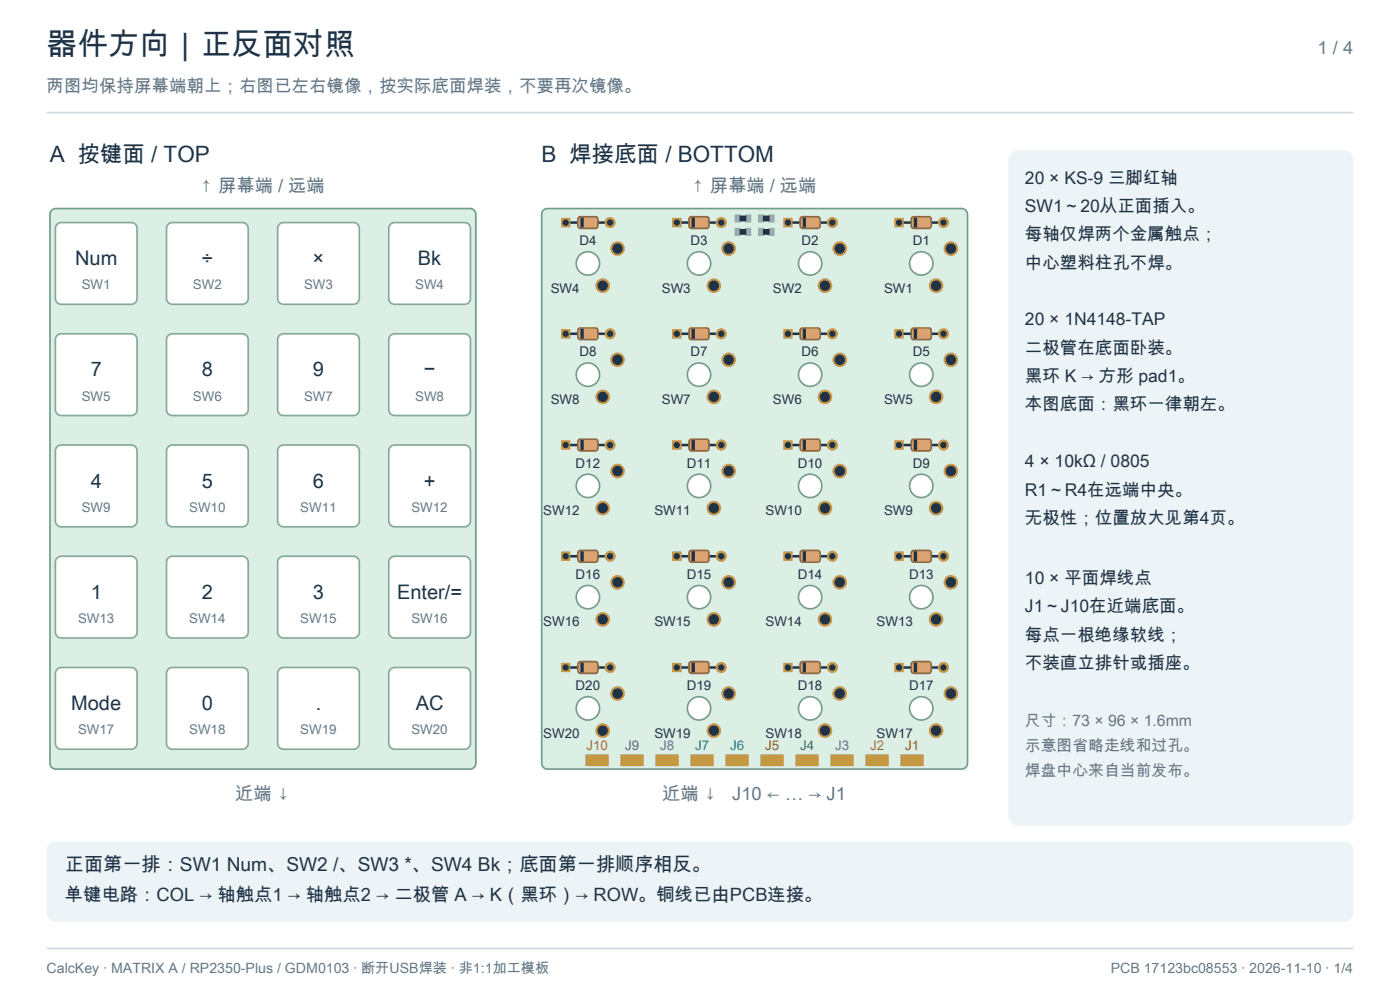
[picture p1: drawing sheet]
<svg xmlns="http://www.w3.org/2000/svg" width="420mm" height="297mm" viewBox="0 0 420 297" stroke-linecap="round" stroke-linejoin="round" font-family="sans-serif">
<path d="M14 33.8h392" fill="none" stroke="#ccd9e1" stroke-width=".5"/>
<path d="M15.5 63l1.2-.5h124.3a1.75 1.75 0 0 1 1.7 1.8v164.5a1.75 1.75 0 0 1-1.7 1.7h-124.3a1.75 1.75 0 0 1-1.7-1.7v-164.5z" fill-rule="evenodd" fill="#dcefe4" stroke="#709d89" stroke-width=".5"/>
<g fill="#fff" stroke="#84a998" stroke-width=".5">
<path d="M17.1 67.2l1.3-.5h21a1.75 1.75 0 0 1 1.7 1.8v21a1.75 1.75 0 0 1-1.7 1.7h-21a1.75 1.75 0 0 1-1.8-1.7v-21z" fill-rule="evenodd"/>
<path d="M50.5 67.2l1.2-.5h21a1.75 1.75 0 0 1 1.8 1.8v21a1.75 1.75 0 0 1-1.8 1.7h-21a1.75 1.75 0 0 1-1.7-1.7v-21z" fill-rule="evenodd"/>
<path d="M83.8 67.2l1.2-.5h21a1.75 1.75 0 0 1 1.8 1.8v21a1.75 1.75 0 0 1-1.8 1.7h-21a1.75 1.75 0 0 1-1.7-1.7v-21z" fill-rule="evenodd"/>
<path d="M117.1 67.2l1.3-.5h21a1.75 1.75 0 0 1 1.7 1.8v21a1.75 1.75 0 0 1-1.7 1.7h-21a1.75 1.75 0 0 1-1.8-1.7v-21z" fill-rule="evenodd"/>
<path d="M17.1 100.5l1.3-.5h21a1.75 1.75 0 0 1 1.7 1.8v21a1.75 1.75 0 0 1-1.7 1.7h-21a1.75 1.75 0 0 1-1.8-1.7v-21z" fill-rule="evenodd"/>
<path d="M50.5 100.5l1.2-.5h21a1.75 1.75 0 0 1 1.8 1.8v21a1.75 1.75 0 0 1-1.8 1.7h-21a1.75 1.75 0 0 1-1.7-1.7v-21z" fill-rule="evenodd"/>
<path d="M83.8 100.5l1.2-.5h21a1.75 1.75 0 0 1 1.8 1.8v21a1.75 1.75 0 0 1-1.8 1.7h-21a1.75 1.75 0 0 1-1.7-1.7v-21z" fill-rule="evenodd"/>
<path d="M117.1 100.5l1.3-.5h21a1.75 1.75 0 0 1 1.7 1.8v21a1.75 1.75 0 0 1-1.7 1.7h-21a1.75 1.75 0 0 1-1.8-1.7v-21z" fill-rule="evenodd"/>
<path d="M17.1 133.9l1.3-.5h21a1.75 1.75 0 0 1 1.7 1.7v21a1.75 1.75 0 0 1-1.7 1.8h-21a1.75 1.75 0 0 1-1.8-1.8v-21z" fill-rule="evenodd"/>
<path d="M50.5 133.9l1.2-.5h21a1.75 1.75 0 0 1 1.8 1.7v21a1.75 1.75 0 0 1-1.8 1.8h-21a1.75 1.75 0 0 1-1.7-1.8v-21z" fill-rule="evenodd"/>
<path d="M83.8 133.9l1.2-.5h21a1.75 1.75 0 0 1 1.8 1.7v21a1.75 1.75 0 0 1-1.8 1.8h-21a1.75 1.75 0 0 1-1.7-1.8v-21z" fill-rule="evenodd"/>
<path d="M117.1 133.9l1.3-.5h21a1.75 1.75 0 0 1 1.7 1.7v21a1.75 1.75 0 0 1-1.7 1.8h-21a1.75 1.75 0 0 1-1.8-1.8v-21z" fill-rule="evenodd"/>
<path d="M17.1 167.2l1.3-.5h21a1.75 1.75 0 0 1 1.7 1.8v21a1.75 1.75 0 0 1-1.7 1.7h-21a1.75 1.75 0 0 1-1.8-1.7v-21z" fill-rule="evenodd"/>
<path d="M50.5 167.2l1.2-.5h21a1.75 1.75 0 0 1 1.8 1.8v21a1.75 1.75 0 0 1-1.8 1.7h-21a1.75 1.75 0 0 1-1.7-1.7v-21z" fill-rule="evenodd"/>
<path d="M83.8 167.2l1.2-.5h21a1.75 1.75 0 0 1 1.8 1.8v21a1.75 1.75 0 0 1-1.8 1.7h-21a1.75 1.75 0 0 1-1.7-1.7v-21z" fill-rule="evenodd"/>
<path d="M117.1 167.2l1.3-.5h21a1.75 1.75 0 0 1 1.7 1.8v21a1.75 1.75 0 0 1-1.7 1.7h-21a1.75 1.75 0 0 1-1.8-1.7v-21z" fill-rule="evenodd"/>
<path d="M17.1 200.6l1.3-.5h21a1.75 1.75 0 0 1 1.7 1.7v21a1.75 1.75 0 0 1-1.7 1.8h-21a1.75 1.75 0 0 1-1.8-1.8v-21z" fill-rule="evenodd"/>
<path d="M50.5 200.6l1.2-.5h21a1.75 1.75 0 0 1 1.8 1.7v21a1.75 1.75 0 0 1-1.8 1.8h-21a1.75 1.75 0 0 1-1.7-1.8v-21z" fill-rule="evenodd"/>
<path d="M83.8 200.6l1.2-.5h21a1.75 1.75 0 0 1 1.8 1.7v21a1.75 1.75 0 0 1-1.8 1.8h-21a1.75 1.75 0 0 1-1.7-1.8v-21z" fill-rule="evenodd"/>
<path d="M117.1 200.6l1.3-.5h21a1.75 1.75 0 0 1 1.7 1.7v21a1.75 1.75 0 0 1-1.7 1.8h-21a1.75 1.75 0 0 1-1.8-1.8v-21z" fill-rule="evenodd"/>
</g>
<path d="M163 63l1.2-.5h124.3a1.75 1.75 0 0 1 1.7 1.8v164.5a1.75 1.75 0 0 1-1.7 1.7h-124.3a1.75 1.75 0 0 1-1.7-1.7v-164.5z" fill-rule="evenodd" fill="#dcefe4" stroke="#709d89" stroke-width=".5"/>
<circle cx="276.4" cy="78.9" r="3.5" fill="#fff" stroke="#79998c" stroke-width=".5"/>
<g fill="#c49942" stroke="#c49942" stroke-width=".5">
<circle cx="285.3" cy="74.5" r="1.93"/>
<circle cx="280.8" cy="85.6" r="1.93"/>
</g>
<g fill="#203346" stroke="#203346" stroke-width=".5">
<circle cx="285.3" cy="74.5" r="1.31"/>
<circle cx="280.8" cy="85.6" r="1.31"/>
</g>
<path d="M269.7 66.7h13.3" fill="none" stroke="#203346" stroke-width=".75" stroke-linecap="butt"/>
<path d="M268.3 65.3h2.8v2.8h-2.8z" fill-rule="evenodd" fill="#c49942"/>
<g fill="#203346" stroke="#203346" stroke-width=".5">
<circle cx="269.7" cy="66.7" r=".7"/>
<circle cx="283" cy="66.7" r=".7"/>
</g>
<circle cx="283" cy="66.7" r="1.4" fill="#c49942" stroke="#c49942" stroke-width=".5"/>
<path d="M273.6 65.2l.5-.2h4.8l.5 .7-.1 2.3-.7 .5-4.8-.1-.4-.7v-2z" fill-rule="evenodd" fill="#daa371" stroke="#976339" stroke-width=".5"/>
<path d="M274.1 65.2h1v3h-1z" fill-rule="evenodd" fill="#203346"/>
<circle cx="243" cy="78.9" r="3.5" fill="#fff" stroke="#79998c" stroke-width=".5"/>
<g fill="#c49942" stroke="#c49942" stroke-width=".5">
<circle cx="251.9" cy="74.5" r="1.93"/>
<circle cx="247.5" cy="85.6" r="1.93"/>
</g>
<g fill="#203346" stroke="#203346" stroke-width=".5">
<circle cx="251.9" cy="74.5" r="1.31"/>
<circle cx="247.5" cy="85.6" r="1.31"/>
</g>
<path d="M236.4 66.7h13.3" fill="none" stroke="#203346" stroke-width=".75" stroke-linecap="butt"/>
<path d="M235 65.3h2.8v2.8h-2.8z" fill-rule="evenodd" fill="#c49942"/>
<g fill="#203346" stroke="#203346" stroke-width=".5">
<circle cx="236.4" cy="66.7" r=".7"/>
<circle cx="249.7" cy="66.7" r=".7"/>
</g>
<circle cx="249.7" cy="66.7" r="1.4" fill="#c49942" stroke="#c49942" stroke-width=".5"/>
<path d="M240.3 65.2l.5-.2h4.8l.4 .7v2.3l-.7 .5-4.8-.1-.5-.7v-2z" fill-rule="evenodd" fill="#daa371" stroke="#976339" stroke-width=".5"/>
<path d="M240.8 65.2h1v3h-1z" fill-rule="evenodd" fill="#203346"/>
<circle cx="209.7" cy="78.9" r="3.5" fill="#fff" stroke="#79998c" stroke-width=".5"/>
<g fill="#c49942" stroke="#c49942" stroke-width=".5">
<circle cx="218.6" cy="74.5" r="1.93"/>
<circle cx="214.2" cy="85.6" r="1.93"/>
</g>
<g fill="#203346" stroke="#203346" stroke-width=".5">
<circle cx="218.6" cy="74.5" r="1.31"/>
<circle cx="214.2" cy="85.6" r="1.31"/>
</g>
<path d="M203 66.7h13.4" fill="none" stroke="#203346" stroke-width=".75" stroke-linecap="butt"/>
<path d="M201.6 65.3h2.8v2.8h-2.8z" fill-rule="evenodd" fill="#c49942"/>
<g fill="#203346" stroke="#203346" stroke-width=".5">
<circle cx="203" cy="66.7" r=".7"/>
<circle cx="216.4" cy="66.7" r=".7"/>
</g>
<circle cx="216.4" cy="66.7" r="1.4" fill="#c49942" stroke="#c49942" stroke-width=".5"/>
<path d="M206.9 65.2l.6-.2h4.7l.5 .7-.1 2.3-.6 .5-4.8-.1-.5-.7v-2z" fill-rule="evenodd" fill="#daa371" stroke="#976339" stroke-width=".5"/>
<path d="M207.5 65.2h1v3h-1z" fill-rule="evenodd" fill="#203346"/>
<circle cx="176.4" cy="78.9" r="3.5" fill="#fff" stroke="#79998c" stroke-width=".5"/>
<g fill="#c49942" stroke="#c49942" stroke-width=".5">
<circle cx="185.3" cy="74.5" r="1.93"/>
<circle cx="180.8" cy="85.6" r="1.93"/>
</g>
<g fill="#203346" stroke="#203346" stroke-width=".5">
<circle cx="185.3" cy="74.5" r="1.31"/>
<circle cx="180.8" cy="85.6" r="1.31"/>
</g>
<path d="M169.7 66.7h13.3" fill="none" stroke="#203346" stroke-width=".75" stroke-linecap="butt"/>
<path d="M168.3 65.3h2.8v2.8h-2.8z" fill-rule="evenodd" fill="#c49942"/>
<g fill="#203346" stroke="#203346" stroke-width=".5">
<circle cx="169.7" cy="66.7" r=".7"/>
<circle cx="183" cy="66.7" r=".7"/>
</g>
<circle cx="183" cy="66.7" r="1.4" fill="#c49942" stroke="#c49942" stroke-width=".5"/>
<path d="M173.6 65.2l.5-.2h4.8l.5 .7-.1 2.3-.7 .5-4.8-.1-.4-.7v-2z" fill-rule="evenodd" fill="#daa371" stroke="#976339" stroke-width=".5"/>
<path d="M174.1 65.2h1v3h-1z" fill-rule="evenodd" fill="#203346"/>
<circle cx="276.4" cy="112.3" r="3.5" fill="#fff" stroke="#79998c" stroke-width=".5"/>
<g fill="#c49942" stroke="#c49942" stroke-width=".5">
<circle cx="285.3" cy="107.8" r="1.93"/>
<circle cx="280.8" cy="119" r="1.93"/>
</g>
<g fill="#203346" stroke="#203346" stroke-width=".5">
<circle cx="285.3" cy="107.8" r="1.31"/>
<circle cx="280.8" cy="119" r="1.31"/>
</g>
<path d="M269.7 100h13.3" fill="none" stroke="#203346" stroke-width=".75" stroke-linecap="butt"/>
<path d="M268.3 98.6h2.8v2.8h-2.8z" fill-rule="evenodd" fill="#c49942"/>
<g fill="#203346" stroke="#203346" stroke-width=".5">
<circle cx="269.7" cy="100" r=".7"/>
<circle cx="283" cy="100" r=".7"/>
</g>
<circle cx="283" cy="100" r="1.4" fill="#c49942" stroke="#c49942" stroke-width=".5"/>
<path d="M273.6 98.5l.5-.2h4.8l.5 .7-.1 2.3-.7 .5-4.8-.1-.4-.7v-2z" fill-rule="evenodd" fill="#daa371" stroke="#976339" stroke-width=".5"/>
<path d="M274.1 98.5h1v3h-1z" fill-rule="evenodd" fill="#203346"/>
<circle cx="243" cy="112.3" r="3.5" fill="#fff" stroke="#79998c" stroke-width=".5"/>
<g fill="#c49942" stroke="#c49942" stroke-width=".5">
<circle cx="251.9" cy="107.8" r="1.93"/>
<circle cx="247.5" cy="119" r="1.93"/>
</g>
<g fill="#203346" stroke="#203346" stroke-width=".5">
<circle cx="251.9" cy="107.8" r="1.31"/>
<circle cx="247.5" cy="119" r="1.31"/>
</g>
<path d="M236.4 100h13.3" fill="none" stroke="#203346" stroke-width=".75" stroke-linecap="butt"/>
<path d="M235 98.6h2.8v2.8h-2.8z" fill-rule="evenodd" fill="#c49942"/>
<g fill="#203346" stroke="#203346" stroke-width=".5">
<circle cx="236.4" cy="100" r=".7"/>
<circle cx="249.7" cy="100" r=".7"/>
</g>
<circle cx="249.7" cy="100" r="1.4" fill="#c49942" stroke="#c49942" stroke-width=".5"/>
<path d="M240.3 98.5l.5-.2h4.8l.4 .7v2.3l-.7 .5-4.8-.1-.5-.7v-2z" fill-rule="evenodd" fill="#daa371" stroke="#976339" stroke-width=".5"/>
<path d="M240.8 98.5h1v3h-1z" fill-rule="evenodd" fill="#203346"/>
<circle cx="209.7" cy="112.3" r="3.5" fill="#fff" stroke="#79998c" stroke-width=".5"/>
<g fill="#c49942" stroke="#c49942" stroke-width=".5">
<circle cx="218.6" cy="107.8" r="1.93"/>
<circle cx="214.2" cy="119" r="1.93"/>
</g>
<g fill="#203346" stroke="#203346" stroke-width=".5">
<circle cx="218.6" cy="107.8" r="1.31"/>
<circle cx="214.2" cy="119" r="1.31"/>
</g>
<path d="M203 100h13.4" fill="none" stroke="#203346" stroke-width=".75" stroke-linecap="butt"/>
<path d="M201.6 98.6h2.8v2.8h-2.8z" fill-rule="evenodd" fill="#c49942"/>
<g fill="#203346" stroke="#203346" stroke-width=".5">
<circle cx="203" cy="100" r=".7"/>
<circle cx="216.4" cy="100" r=".7"/>
</g>
<circle cx="216.4" cy="100" r="1.4" fill="#c49942" stroke="#c49942" stroke-width=".5"/>
<path d="M206.9 98.5l.6-.2h4.7l.5 .7-.1 2.3-.6 .5-4.8-.1-.5-.7v-2z" fill-rule="evenodd" fill="#daa371" stroke="#976339" stroke-width=".5"/>
<path d="M207.5 98.5h1v3h-1z" fill-rule="evenodd" fill="#203346"/>
<circle cx="176.4" cy="112.3" r="3.5" fill="#fff" stroke="#79998c" stroke-width=".5"/>
<g fill="#c49942" stroke="#c49942" stroke-width=".5">
<circle cx="185.3" cy="107.8" r="1.93"/>
<circle cx="180.8" cy="119" r="1.93"/>
</g>
<g fill="#203346" stroke="#203346" stroke-width=".5">
<circle cx="185.3" cy="107.8" r="1.31"/>
<circle cx="180.8" cy="119" r="1.31"/>
</g>
<path d="M169.7 100h13.3" fill="none" stroke="#203346" stroke-width=".75" stroke-linecap="butt"/>
<path d="M168.3 98.6h2.8v2.8h-2.8z" fill-rule="evenodd" fill="#c49942"/>
<g fill="#203346" stroke="#203346" stroke-width=".5">
<circle cx="169.7" cy="100" r=".7"/>
<circle cx="183" cy="100" r=".7"/>
</g>
<circle cx="183" cy="100" r="1.4" fill="#c49942" stroke="#c49942" stroke-width=".5"/>
<path d="M173.6 98.5l.5-.2h4.8l.5 .7-.1 2.3-.7 .5-4.8-.1-.4-.7v-2z" fill-rule="evenodd" fill="#daa371" stroke="#976339" stroke-width=".5"/>
<path d="M174.1 98.5h1v3h-1z" fill-rule="evenodd" fill="#203346"/>
<circle cx="276.4" cy="145.6" r="3.5" fill="#fff" stroke="#79998c" stroke-width=".5"/>
<g fill="#c49942" stroke="#c49942" stroke-width=".5">
<circle cx="285.3" cy="141.2" r="1.93"/>
<circle cx="280.8" cy="152.3" r="1.93"/>
</g>
<g fill="#203346" stroke="#203346" stroke-width=".5">
<circle cx="285.3" cy="141.2" r="1.31"/>
<circle cx="280.8" cy="152.3" r="1.31"/>
</g>
<path d="M269.7 133.4h13.3" fill="none" stroke="#203346" stroke-width=".75" stroke-linecap="butt"/>
<path d="M268.3 132h2.8v2.8h-2.8z" fill-rule="evenodd" fill="#c49942"/>
<g fill="#203346" stroke="#203346" stroke-width=".5">
<circle cx="269.7" cy="133.4" r=".7"/>
<circle cx="283" cy="133.4" r=".7"/>
</g>
<circle cx="283" cy="133.4" r="1.4" fill="#c49942" stroke="#c49942" stroke-width=".5"/>
<path d="M273.6 131.8l.5-.2 4.8 .1 .5 .7-.1 2.3-.7 .4h-4.8l-.4-.7v-2z" fill-rule="evenodd" fill="#daa371" stroke="#976339" stroke-width=".5"/>
<path d="M274.1 131.9h1v3h-1z" fill-rule="evenodd" fill="#203346"/>
<circle cx="243" cy="145.6" r="3.5" fill="#fff" stroke="#79998c" stroke-width=".5"/>
<g fill="#c49942" stroke="#c49942" stroke-width=".5">
<circle cx="251.9" cy="141.2" r="1.93"/>
<circle cx="247.5" cy="152.3" r="1.93"/>
</g>
<g fill="#203346" stroke="#203346" stroke-width=".5">
<circle cx="251.9" cy="141.2" r="1.31"/>
<circle cx="247.5" cy="152.3" r="1.31"/>
</g>
<path d="M236.4 133.4h13.3" fill="none" stroke="#203346" stroke-width=".75" stroke-linecap="butt"/>
<path d="M235 132h2.8v2.8h-2.8z" fill-rule="evenodd" fill="#c49942"/>
<g fill="#203346" stroke="#203346" stroke-width=".5">
<circle cx="236.4" cy="133.4" r=".7"/>
<circle cx="249.7" cy="133.4" r=".7"/>
</g>
<circle cx="249.7" cy="133.4" r="1.4" fill="#c49942" stroke="#c49942" stroke-width=".5"/>
<path d="M240.3 131.8l.5-.2 4.8 .1 .4 .7v2.3l-.7 .4h-4.8l-.5-.7v-2z" fill-rule="evenodd" fill="#daa371" stroke="#976339" stroke-width=".5"/>
<path d="M240.8 131.9h1v3h-1z" fill-rule="evenodd" fill="#203346"/>
<circle cx="209.7" cy="145.6" r="3.5" fill="#fff" stroke="#79998c" stroke-width=".5"/>
<g fill="#c49942" stroke="#c49942" stroke-width=".5">
<circle cx="218.6" cy="141.2" r="1.93"/>
<circle cx="214.2" cy="152.3" r="1.93"/>
</g>
<g fill="#203346" stroke="#203346" stroke-width=".5">
<circle cx="218.6" cy="141.2" r="1.31"/>
<circle cx="214.2" cy="152.3" r="1.31"/>
</g>
<path d="M203 133.4h13.4" fill="none" stroke="#203346" stroke-width=".75" stroke-linecap="butt"/>
<path d="M201.6 132h2.8v2.8h-2.8z" fill-rule="evenodd" fill="#c49942"/>
<g fill="#203346" stroke="#203346" stroke-width=".5">
<circle cx="203" cy="133.4" r=".7"/>
<circle cx="216.4" cy="133.4" r=".7"/>
</g>
<circle cx="216.4" cy="133.4" r="1.4" fill="#c49942" stroke="#c49942" stroke-width=".5"/>
<path d="M206.9 131.8l.6-.2 4.7 .1 .5 .7-.1 2.3-.6 .4h-4.8l-.5-.7v-2z" fill-rule="evenodd" fill="#daa371" stroke="#976339" stroke-width=".5"/>
<path d="M207.5 131.9h1v3h-1z" fill-rule="evenodd" fill="#203346"/>
<circle cx="176.4" cy="145.6" r="3.5" fill="#fff" stroke="#79998c" stroke-width=".5"/>
<g fill="#c49942" stroke="#c49942" stroke-width=".5">
<circle cx="185.3" cy="141.2" r="1.93"/>
<circle cx="180.8" cy="152.3" r="1.93"/>
</g>
<g fill="#203346" stroke="#203346" stroke-width=".5">
<circle cx="185.3" cy="141.2" r="1.31"/>
<circle cx="180.8" cy="152.3" r="1.31"/>
</g>
<path d="M169.7 133.4h13.3" fill="none" stroke="#203346" stroke-width=".75" stroke-linecap="butt"/>
<path d="M168.3 132h2.8v2.8h-2.8z" fill-rule="evenodd" fill="#c49942"/>
<g fill="#203346" stroke="#203346" stroke-width=".5">
<circle cx="169.7" cy="133.4" r=".7"/>
<circle cx="183" cy="133.4" r=".7"/>
</g>
<circle cx="183" cy="133.4" r="1.4" fill="#c49942" stroke="#c49942" stroke-width=".5"/>
<path d="M173.6 131.8l.5-.2 4.8 .1 .5 .7-.1 2.3-.7 .4h-4.8l-.4-.7v-2z" fill-rule="evenodd" fill="#daa371" stroke="#976339" stroke-width=".5"/>
<path d="M174.1 131.9h1v3h-1z" fill-rule="evenodd" fill="#203346"/>
<circle cx="276.4" cy="179" r="3.5" fill="#fff" stroke="#79998c" stroke-width=".5"/>
<g fill="#c49942" stroke="#c49942" stroke-width=".5">
<circle cx="285.3" cy="174.5" r="1.93"/>
<circle cx="280.8" cy="185.6" r="1.93"/>
</g>
<g fill="#203346" stroke="#203346" stroke-width=".5">
<circle cx="285.3" cy="174.5" r="1.31"/>
<circle cx="280.8" cy="185.6" r="1.31"/>
</g>
<path d="M269.7 166.7h13.3" fill="none" stroke="#203346" stroke-width=".75" stroke-linecap="butt"/>
<path d="M268.3 165.3h2.8v2.8h-2.8z" fill-rule="evenodd" fill="#c49942"/>
<g fill="#203346" stroke="#203346" stroke-width=".5">
<circle cx="269.7" cy="166.7" r=".7"/>
<circle cx="283" cy="166.7" r=".7"/>
</g>
<circle cx="283" cy="166.7" r="1.4" fill="#c49942" stroke="#c49942" stroke-width=".5"/>
<path d="M273.6 165.2l.5-.2h4.8l.5 .7-.1 2.3-.7 .5-4.8-.1-.4-.7v-2z" fill-rule="evenodd" fill="#daa371" stroke="#976339" stroke-width=".5"/>
<path d="M274.1 165.2h1v3h-1z" fill-rule="evenodd" fill="#203346"/>
<circle cx="243" cy="179" r="3.5" fill="#fff" stroke="#79998c" stroke-width=".5"/>
<g fill="#c49942" stroke="#c49942" stroke-width=".5">
<circle cx="251.9" cy="174.5" r="1.93"/>
<circle cx="247.5" cy="185.6" r="1.93"/>
</g>
<g fill="#203346" stroke="#203346" stroke-width=".5">
<circle cx="251.9" cy="174.5" r="1.31"/>
<circle cx="247.5" cy="185.6" r="1.31"/>
</g>
<path d="M236.4 166.7h13.3" fill="none" stroke="#203346" stroke-width=".75" stroke-linecap="butt"/>
<path d="M235 165.3h2.8v2.8h-2.8z" fill-rule="evenodd" fill="#c49942"/>
<g fill="#203346" stroke="#203346" stroke-width=".5">
<circle cx="236.4" cy="166.7" r=".7"/>
<circle cx="249.7" cy="166.7" r=".7"/>
</g>
<circle cx="249.7" cy="166.7" r="1.4" fill="#c49942" stroke="#c49942" stroke-width=".5"/>
<path d="M240.3 165.2l.5-.2h4.8l.4 .7v2.3l-.7 .5-4.8-.1-.5-.7v-2z" fill-rule="evenodd" fill="#daa371" stroke="#976339" stroke-width=".5"/>
<path d="M240.8 165.2h1v3h-1z" fill-rule="evenodd" fill="#203346"/>
<circle cx="209.7" cy="179" r="3.5" fill="#fff" stroke="#79998c" stroke-width=".5"/>
<g fill="#c49942" stroke="#c49942" stroke-width=".5">
<circle cx="218.6" cy="174.5" r="1.93"/>
<circle cx="214.2" cy="185.6" r="1.93"/>
</g>
<g fill="#203346" stroke="#203346" stroke-width=".5">
<circle cx="218.6" cy="174.5" r="1.31"/>
<circle cx="214.2" cy="185.6" r="1.31"/>
</g>
<path d="M203 166.7h13.4" fill="none" stroke="#203346" stroke-width=".75" stroke-linecap="butt"/>
<path d="M201.6 165.3h2.8v2.8h-2.8z" fill-rule="evenodd" fill="#c49942"/>
<g fill="#203346" stroke="#203346" stroke-width=".5">
<circle cx="203" cy="166.7" r=".7"/>
<circle cx="216.4" cy="166.7" r=".7"/>
</g>
<circle cx="216.4" cy="166.7" r="1.4" fill="#c49942" stroke="#c49942" stroke-width=".5"/>
<path d="M206.9 165.2l.6-.2h4.7l.5 .7-.1 2.3-.6 .5-4.8-.1-.5-.7v-2z" fill-rule="evenodd" fill="#daa371" stroke="#976339" stroke-width=".5"/>
<path d="M207.5 165.2h1v3h-1z" fill-rule="evenodd" fill="#203346"/>
<circle cx="176.4" cy="179" r="3.5" fill="#fff" stroke="#79998c" stroke-width=".5"/>
<g fill="#c49942" stroke="#c49942" stroke-width=".5">
<circle cx="185.3" cy="174.5" r="1.93"/>
<circle cx="180.8" cy="185.6" r="1.93"/>
</g>
<g fill="#203346" stroke="#203346" stroke-width=".5">
<circle cx="185.3" cy="174.5" r="1.31"/>
<circle cx="180.8" cy="185.6" r="1.31"/>
</g>
<path d="M169.7 166.7h13.3" fill="none" stroke="#203346" stroke-width=".75" stroke-linecap="butt"/>
<path d="M168.3 165.3h2.8v2.8h-2.8z" fill-rule="evenodd" fill="#c49942"/>
<g fill="#203346" stroke="#203346" stroke-width=".5">
<circle cx="169.7" cy="166.7" r=".7"/>
<circle cx="183" cy="166.7" r=".7"/>
</g>
<circle cx="183" cy="166.7" r="1.4" fill="#c49942" stroke="#c49942" stroke-width=".5"/>
<path d="M173.6 165.2l.5-.2h4.8l.5 .7-.1 2.3-.7 .5-4.8-.1-.4-.7v-2z" fill-rule="evenodd" fill="#daa371" stroke="#976339" stroke-width=".5"/>
<path d="M174.1 165.2h1v3h-1z" fill-rule="evenodd" fill="#203346"/>
<circle cx="276.4" cy="212.3" r="3.5" fill="#fff" stroke="#79998c" stroke-width=".5"/>
<g fill="#c49942" stroke="#c49942" stroke-width=".5">
<circle cx="285.3" cy="207.9" r="1.93"/>
<circle cx="280.8" cy="219" r="1.93"/>
</g>
<g fill="#203346" stroke="#203346" stroke-width=".5">
<circle cx="285.3" cy="207.9" r="1.31"/>
<circle cx="280.8" cy="219" r="1.31"/>
</g>
<path d="M269.7 200.1h13.3" fill="none" stroke="#203346" stroke-width=".75" stroke-linecap="butt"/>
<path d="M268.3 198.7h2.8v2.8h-2.8z" fill-rule="evenodd" fill="#c49942"/>
<g fill="#203346" stroke="#203346" stroke-width=".5">
<circle cx="269.7" cy="200" r=".7"/>
<circle cx="283" cy="200" r=".7"/>
</g>
<circle cx="283" cy="200" r="1.4" fill="#c49942" stroke="#c49942" stroke-width=".5"/>
<path d="M273.6 198.5l.5-.2 4.8 .1 .5 .7-.1 2.2-.7 .5-4.8-.1-.4-.6v-2z" fill-rule="evenodd" fill="#daa371" stroke="#976339" stroke-width=".5"/>
<path d="M274.1 198.6h1v3h-1z" fill-rule="evenodd" fill="#203346"/>
<circle cx="243" cy="212.3" r="3.5" fill="#fff" stroke="#79998c" stroke-width=".5"/>
<g fill="#c49942" stroke="#c49942" stroke-width=".5">
<circle cx="251.9" cy="207.9" r="1.93"/>
<circle cx="247.5" cy="219" r="1.93"/>
</g>
<g fill="#203346" stroke="#203346" stroke-width=".5">
<circle cx="251.9" cy="207.9" r="1.31"/>
<circle cx="247.5" cy="219" r="1.31"/>
</g>
<path d="M236.4 200.1h13.3" fill="none" stroke="#203346" stroke-width=".75" stroke-linecap="butt"/>
<path d="M235 198.7h2.8v2.8h-2.8z" fill-rule="evenodd" fill="#c49942"/>
<g fill="#203346" stroke="#203346" stroke-width=".5">
<circle cx="236.4" cy="200" r=".7"/>
<circle cx="249.7" cy="200" r=".7"/>
</g>
<circle cx="249.7" cy="200" r="1.4" fill="#c49942" stroke="#c49942" stroke-width=".5"/>
<path d="M240.3 198.5l.5-.2 4.8 .1 .4 .7v2.2l-.7 .5-4.8-.1-.5-.6v-2z" fill-rule="evenodd" fill="#daa371" stroke="#976339" stroke-width=".5"/>
<path d="M240.8 198.6h1v3h-1z" fill-rule="evenodd" fill="#203346"/>
<circle cx="209.7" cy="212.3" r="3.5" fill="#fff" stroke="#79998c" stroke-width=".5"/>
<g fill="#c49942" stroke="#c49942" stroke-width=".5">
<circle cx="218.6" cy="207.9" r="1.93"/>
<circle cx="214.2" cy="219" r="1.93"/>
</g>
<g fill="#203346" stroke="#203346" stroke-width=".5">
<circle cx="218.6" cy="207.9" r="1.31"/>
<circle cx="214.2" cy="219" r="1.31"/>
</g>
<path d="M203 200.1h13.4" fill="none" stroke="#203346" stroke-width=".75" stroke-linecap="butt"/>
<path d="M201.6 198.7h2.8v2.8h-2.8z" fill-rule="evenodd" fill="#c49942"/>
<g fill="#203346" stroke="#203346" stroke-width=".5">
<circle cx="203" cy="200" r=".7"/>
<circle cx="216.4" cy="200" r=".7"/>
</g>
<circle cx="216.4" cy="200" r="1.4" fill="#c49942" stroke="#c49942" stroke-width=".5"/>
<path d="M206.9 198.5l.6-.2 4.7 .1 .5 .7-.1 2.2-.6 .5-4.8-.1-.5-.6v-2z" fill-rule="evenodd" fill="#daa371" stroke="#976339" stroke-width=".5"/>
<path d="M207.5 198.6h1v3h-1z" fill-rule="evenodd" fill="#203346"/>
<circle cx="176.4" cy="212.3" r="3.5" fill="#fff" stroke="#79998c" stroke-width=".5"/>
<g fill="#c49942" stroke="#c49942" stroke-width=".5">
<circle cx="185.3" cy="207.9" r="1.93"/>
<circle cx="180.8" cy="219" r="1.93"/>
</g>
<g fill="#203346" stroke="#203346" stroke-width=".5">
<circle cx="185.3" cy="207.9" r="1.31"/>
<circle cx="180.8" cy="219" r="1.31"/>
</g>
<path d="M169.7 200.1h13.3" fill="none" stroke="#203346" stroke-width=".75" stroke-linecap="butt"/>
<path d="M168.3 198.7h2.8v2.8h-2.8z" fill-rule="evenodd" fill="#c49942"/>
<g fill="#203346" stroke="#203346" stroke-width=".5">
<circle cx="169.7" cy="200" r=".7"/>
<circle cx="183" cy="200" r=".7"/>
</g>
<circle cx="183" cy="200" r="1.4" fill="#c49942" stroke="#c49942" stroke-width=".5"/>
<path d="M173.6 198.5l.5-.2 4.8 .1 .5 .7-.1 2.2-.7 .5-4.8-.1-.4-.6v-2z" fill-rule="evenodd" fill="#daa371" stroke="#976339" stroke-width=".5"/>
<path d="M174.1 198.6h1v3h-1z" fill-rule="evenodd" fill="#203346"/>
<g fill="#9caba8">
<path d="M227.4 68.3h1.8v2.4h-1.8z" fill-rule="evenodd"/>
<path d="M230.6 68.3h1.8v2.4h-1.8z" fill-rule="evenodd"/>
</g>
<path d="M228.9 68.6h2v1.8h-2z" fill-rule="evenodd" fill="#203346"/>
<g fill="#9caba8">
<path d="M220.4 68.3h1.8v2.4h-1.8z" fill-rule="evenodd"/>
<path d="M223.6 68.3h1.8v2.4h-1.8z" fill-rule="evenodd"/>
</g>
<path d="M221.9 68.6h2v1.8h-2z" fill-rule="evenodd" fill="#203346"/>
<g fill="#9caba8">
<path d="M227.4 64.3h1.8v2.4h-1.8z" fill-rule="evenodd"/>
<path d="M230.6 64.3h1.8v2.4h-1.8z" fill-rule="evenodd"/>
</g>
<path d="M228.9 64.6h2v1.8h-2z" fill-rule="evenodd" fill="#203346"/>
<g fill="#9caba8">
<path d="M220.4 64.3h1.8v2.4h-1.8z" fill-rule="evenodd"/>
<path d="M223.6 64.3h1.8v2.4h-1.8z" fill-rule="evenodd"/>
</g>
<path d="M221.9 64.6h2v1.8h-2z" fill-rule="evenodd" fill="#203346"/>
<g fill="#c49942">
<path d="M270.1 226.1h7v3.5h-7z" fill-rule="evenodd"/>
<path d="M259.6 226.1h7v3.5h-7z" fill-rule="evenodd"/>
<path d="M249.1 226.1h7v3.5h-7z" fill-rule="evenodd"/>
<path d="M238.6 226.1h7v3.5h-7z" fill-rule="evenodd"/>
<path d="M228.1 226.1h7v3.5h-7z" fill-rule="evenodd"/>
<path d="M217.6 226.1h7v3.5h-7z" fill-rule="evenodd"/>
<path d="M207.1 226.1h7v3.5h-7z" fill-rule="evenodd"/>
<path d="M196.6 226.1h7v3.5h-7z" fill-rule="evenodd"/>
<path d="M186.1 226.1h7v3.5h-7z" fill-rule="evenodd"/>
<path d="M175.6 226.1h7v3.5h-7z" fill-rule="evenodd"/>
</g>
<g fill="#edf4f7">
<path d="M303.6 45.7l1.2-.6 .7-.1h97.5a3 3 0 0 1 3 3v196.5a3 3 0 0 1-3 3h-97.5a3 3 0 0 1-3-3v-196.5a2.99 2.99 0 0 1 1.1-2.3z" fill-rule="evenodd"/>
<path d="M14.9 252.8l1.6-.5h387a2.5 2.5 0 0 1 2.5 2.5v19a2.5 2.5 0 0 1-2.5 2.5h-387a2.5 2.5 0 0 1-2.5-2.5v-19a2.49 2.49 0 0 1 .9-2z" fill-rule="evenodd"/>
</g>
<path d="M14 284.3h392" fill="none" stroke="#ccd9e1" stroke-width=".5"/>
<text font-size="9.2" fill="#203346" x="14" y="16.5">器件方向｜正反面对照</text>
<g font-size="6.7" fill="#203346">
<text x="15" y="48.5">A 按键面 / TOP</text>
<text x="162.5" y="48.5">B 焊接底面 / BOTTOM</text>
</g>
<g font-size="6" fill="#203346">
<text x="22.5" y="79.5">Num</text>
<text x="60.5" y="79.5">÷</text>
<text x="93.8" y="79.5">×</text>
<text x="125.4" y="79.5">Bk</text>
<text x="27.2" y="112.8">7</text>
<text x="60.5" y="112.8">8</text>
<text x="93.9" y="112.8">9</text>
<text x="127.1" y="112.8">−</text>
<text x="27.2" y="146.1">4</text>
<text x="60.5" y="146.1">5</text>
<text x="93.9" y="146.1">6</text>
<text x="127.1" y="146.1">+</text>
<text x="27.2" y="179.5">1</text>
<text x="60.5" y="179.5">2</text>
<text x="93.9" y="179.5">3</text>
<text x="119.1" y="179.5">Enter/=</text>
<text x="21.4" y="212.8">Mode</text>
<text x="60.5" y="212.8">0</text>
<text x="94.7" y="212.8">.</text>
<text x="124.7" y="212.8">AC</text>
</g>
<text font-size="5.7" fill="#203346" x="19.5" y="261">正面第一排：SW1 Num、SW2 /、SW3 *、SW4 Bk；底面第一排顺序相反。</text>
<g font-size="5.5" fill="#647787">
<text x="395.3" y="16.3">1 / 4</text>
<text x="60" y="57.5">↑ 屏幕端 / 远端</text>
<text x="207.5" y="57.5">↑ 屏幕端 / 远端</text>
<text x="70.5" y="239.8">近端 ↓</text>
<text x="198.7" y="239.8">近端 ↓</text>
<text x="219.7" y="239.8">J10 ← … → J1</text>
</g>
<text font-size="5.5" fill="#203346" x="19.5" y="270">单键电路：COL → 轴触点1 → 轴触点2 → 二极管 A → K（黑环）→ ROW。铜线已由PCB连接。</text>
<text font-size="5.2" fill="#647787" x="14" y="27.5">两图均保持屏幕端朝上；右图已左右镜像，按实际底面焊装，不要再次镜像。</text>
<g font-size="5.2" fill="#203346">
<text x="307.5" y="55">20 × KS-9 三脚红轴</text>
<text x="307.5" y="63.5">SW1～20从正面插入。</text>
<text x="307.5" y="72">每轴仅焊两个金属触点；</text>
<text x="307.5" y="80.5">中心塑料柱孔不焊。</text>
<text x="307.5" y="97.5">20 × 1N4148-TAP</text>
<text x="307.5" y="106">二极管在底面卧装。</text>
<text x="307.5" y="114.5">黑环 K → 方形 pad1。</text>
<text x="307.5" y="123">本图底面：黑环一律朝左。</text>
<text x="307.5" y="140">4 × 10kΩ / 0805</text>
<text x="307.5" y="148.5">R1～R4在远端中央。</text>
<text x="307.5" y="157">无极性；位置放大见第4页。</text>
<text x="307.5" y="175">10 × 平面焊线点</text>
<text x="307.5" y="183.5">J1～J10在近端底面。</text>
<text x="307.5" y="192">每点一根绝缘软线；</text>
<text x="307.5" y="200.5">不装直立排针或插座。</text>
</g>
<g font-size="4.7" fill="#647787">
<text x="307.5" y="217.5">尺寸：73 × 96 × 1.6mm</text>
<text x="307.5" y="225">示意图省略走线和过孔。</text>
<text x="307.5" y="232.5">焊盘中心来自当前发布。</text>
</g>
<g font-size="4.2" fill="#647787">
<text x="14" y="291.8">CalcKey · MATRIX A / RP2350-Plus / GDM0103 · 断开USB焊装 · 非1:1加工模板</text>
<text x="333.2" y="291.8">PCB 17123bc08553 · 2026-11-10 · 1/4</text>
</g>
<g font-size="4" fill="#203346">
<text x="173.8" y="73.5">D4</text>
<text x="207.1" y="73.5">D3</text>
<text x="240.5" y="73.5">D2</text>
<text x="273.8" y="73.5">D1</text>
<text x="165.2" y="87.7">SW4</text>
<text x="198.5" y="87.7">SW3</text>
<text x="231.9" y="87.7">SW2</text>
<text x="265.2" y="87.7">SW1</text>
<text x="173.8" y="106.8">D8</text>
<text x="207.1" y="106.8">D7</text>
<text x="240.5" y="106.8">D6</text>
<text x="273.8" y="106.8">D5</text>
<text x="165.2" y="121">SW8</text>
<text x="198.5" y="121">SW7</text>
<text x="231.9" y="121">SW6</text>
<text x="265.2" y="121">SW5</text>
<text x="172.7" y="140.1">D12</text>
<text x="206" y="140.1">D11</text>
<text x="239.4" y="140.1">D10</text>
<text x="273.8" y="140.1">D9</text>
<text x="163" y="154.4">SW12</text>
<text x="196.3" y="154.4">SW11</text>
<text x="229.7" y="154.4">SW10</text>
<text x="265.2" y="154.4">SW9</text>
<text x="172.7" y="173.5">D16</text>
<text x="206" y="173.5">D15</text>
<text x="239.4" y="173.5">D14</text>
<text x="272.7" y="173.5">D13</text>
<text x="163" y="187.7">SW16</text>
<text x="196.3" y="187.7">SW15</text>
<text x="229.7" y="187.7">SW14</text>
<text x="263" y="187.7">SW13</text>
<text x="172.7" y="206.8">D20</text>
<text x="206" y="206.8">D19</text>
<text x="239.4" y="206.8">D18</text>
<text x="272.7" y="206.8">D17</text>
<text x="163" y="221.1">SW20</text>
<text x="196.3" y="221.1">SW19</text>
<text x="229.7" y="221.1">SW18</text>
<text x="263" y="221.1">SW17</text>
</g>
<g font-size="4" fill="#647787">
<text x="24.5" y="86.7">SW1</text>
<text x="57.9" y="86.7">SW2</text>
<text x="91.2" y="86.7">SW3</text>
<text x="124.5" y="86.7">SW4</text>
<text x="24.5" y="120">SW5</text>
<text x="57.9" y="120">SW6</text>
<text x="91.2" y="120">SW7</text>
<text x="124.5" y="120">SW8</text>
<text x="24.5" y="153.4">SW9</text>
<text x="56.8" y="153.4">SW10</text>
<text x="90.1" y="153.4">SW11</text>
<text x="123.4" y="153.4">SW12</text>
<text x="23.4" y="186.7">SW13</text>
<text x="56.8" y="186.7">SW14</text>
<text x="90.1" y="186.7">SW15</text>
<text x="123.4" y="186.7">SW16</text>
<text x="23.4" y="220.1">SW17</text>
<text x="56.8" y="220.1">SW18</text>
<text x="90.1" y="220.1">SW19</text>
<text x="123.4" y="220.1">SW20</text>
</g>
<text font-size="4" fill="#c53849" x="175.9" y="224.6">J10</text>
<text font-size="4" fill="#744886" x="187.5" y="224.6">J9</text>
<text font-size="4" fill="#5668b1" x="198" y="224.6">J8</text>
<text font-size="4" fill="#197b8d" x="208.5" y="224.6">J7</text>
<text font-size="4" fill="#2370ad" x="219" y="224.6">J6</text>
<text font-size="4" fill="#7c7014" x="229.5" y="224.6">J5</text>
<text font-size="4" fill="#268060" x="240" y="224.6">J4</text>
<text font-size="4" fill="#7652a1" x="250.5" y="224.6">J3</text>
<text font-size="4" fill="#b34266" x="261" y="224.6">J2</text>
<text font-size="4" fill="#92500e" x="271.5" y="224.6">J1</text>
</svg>
